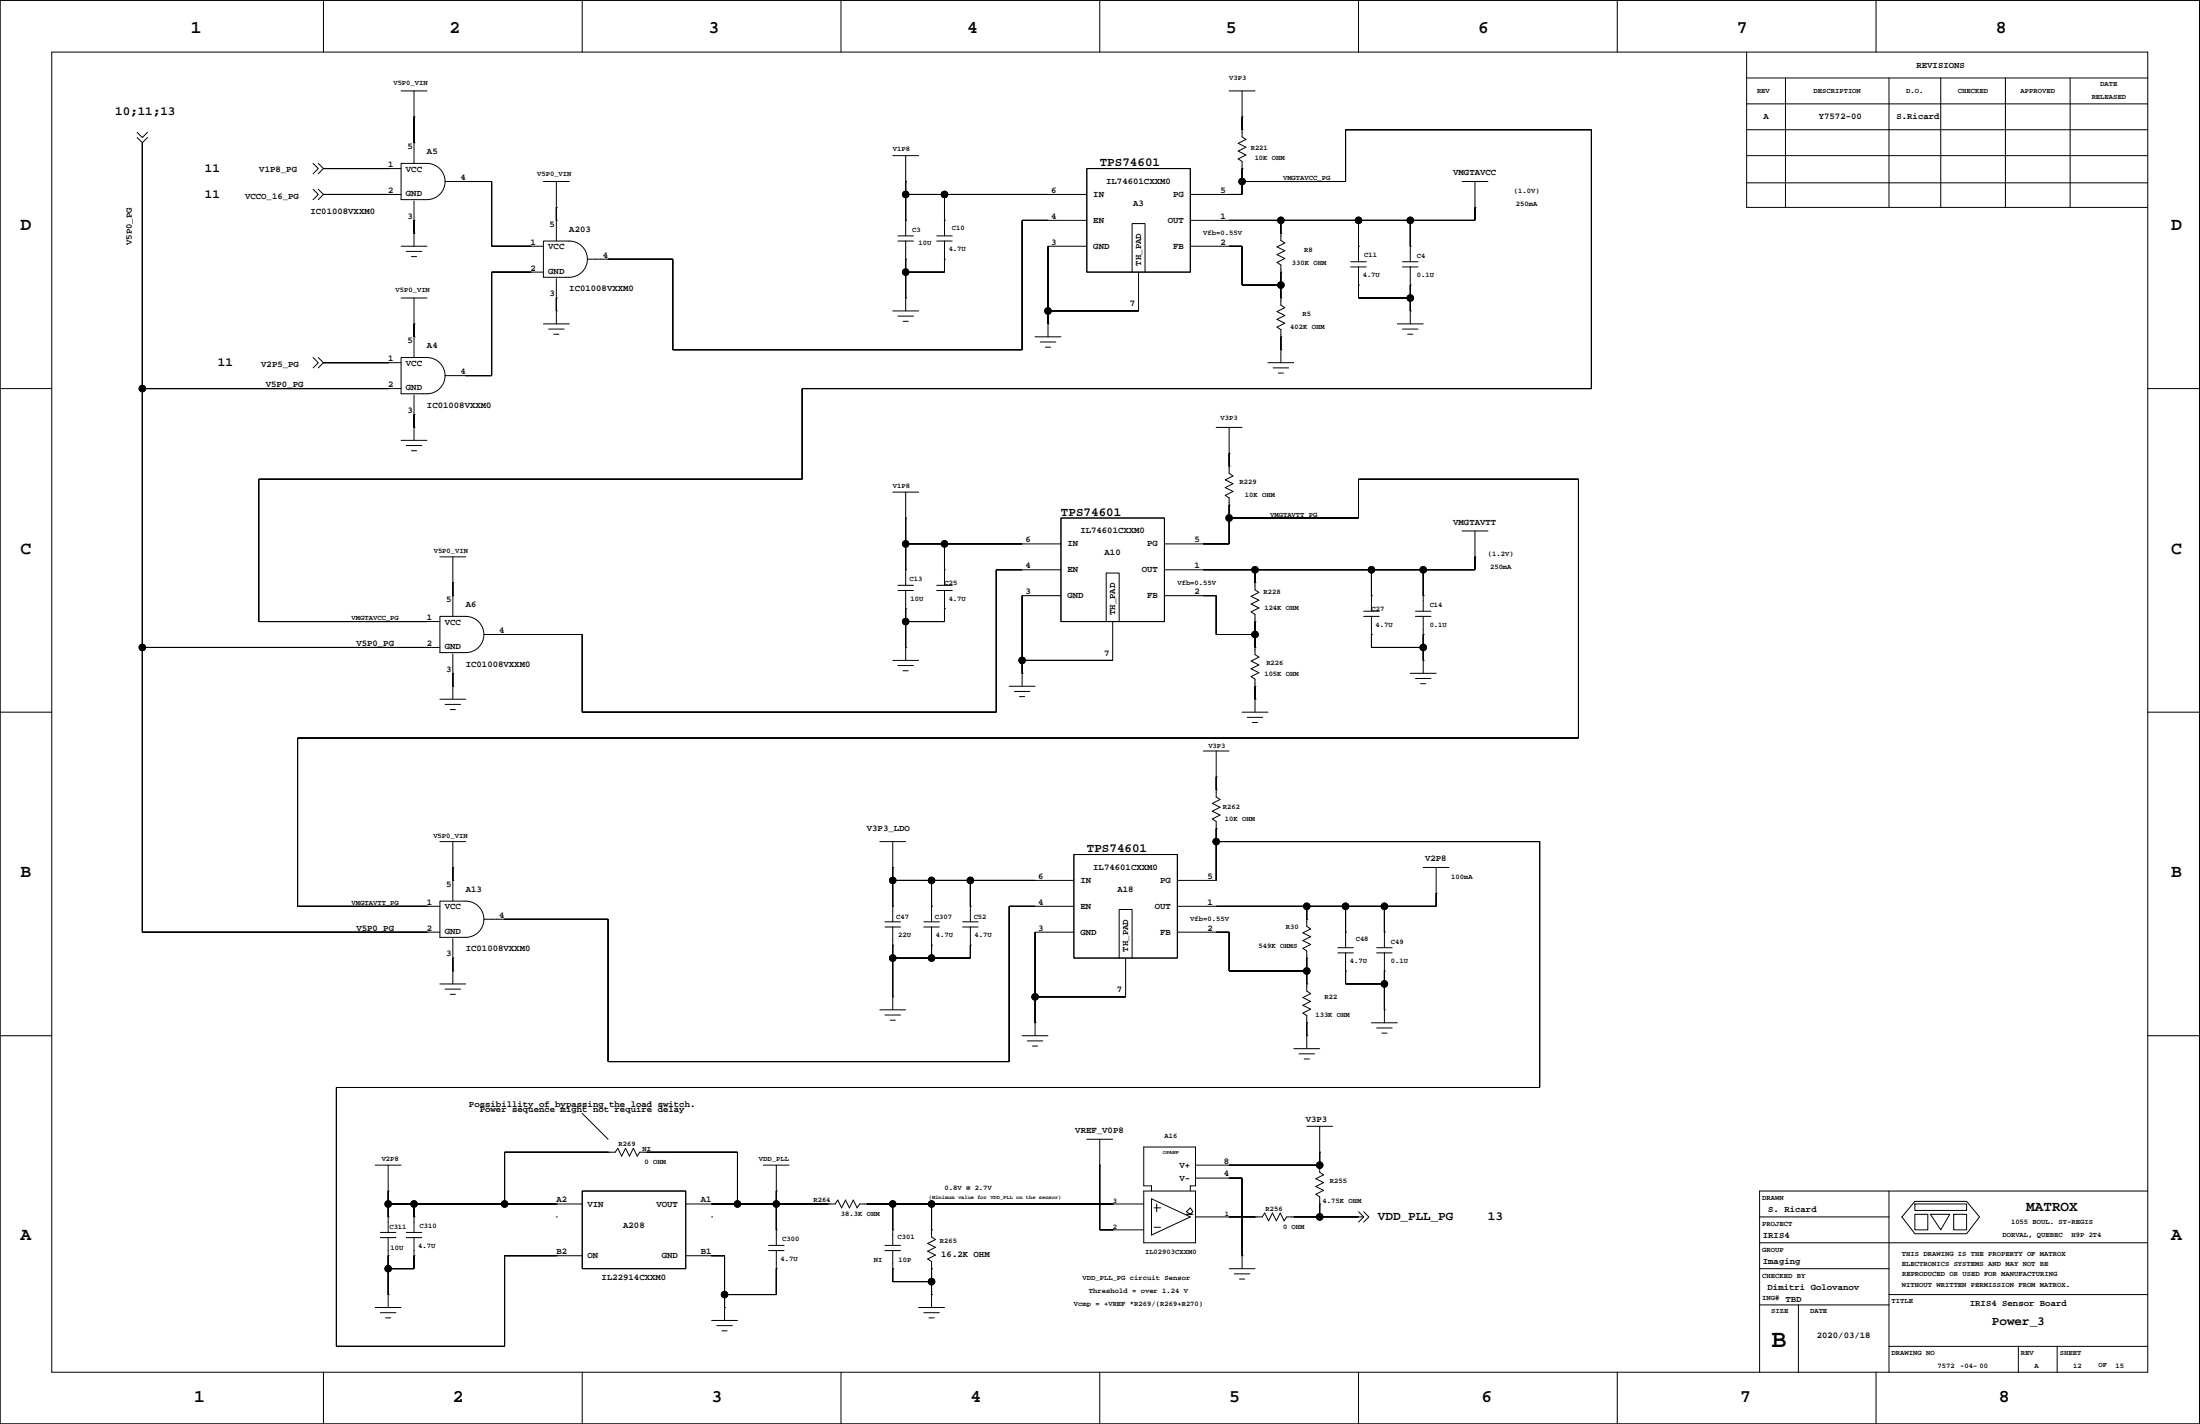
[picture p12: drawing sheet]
<svg xmlns="http://www.w3.org/2000/svg" width="432mm" height="279mm" viewBox="0 0 432 279" stroke-linecap="round" stroke-linejoin="round" font-family="sans-serif">
<g fill="none" stroke="#000" stroke-width=".2">
<path d="M0 .1h431.7v279.3h-431.7zM10.2 10.2h411.3v259h-411.3zM63.5 .1v10.1M78.7 17.8h5.1M81.3 17.8v14.3M114.3 .1v10.1M165.1 .1v10.1M215.9 .1v10.1M241.2 17.8h5.1M243.8 17.8v9.1l.7 .5-1.5 .7 1.5 .8-1.5 .7 1.5 .8-1.5 .8 .8 .5v6.5h-10.2M266.6 .1v10.1M317.4 .1v10.1"/>
<path d="M342.8 15.3h78.7M342.8 10.2v30.5h78.7M350.4 15.3v25.4M368.2 .1v10.1M370.8 15.3v25.4M380.9 15.3v25.4M393.6 15.3v25.4M406.3 15.3v25.4M26.9 26l1 1 1-1M26.9 27l1 1 1-1M27.9 28h.1M27.9 28v154.9h58.4"/>
<path d="M61.5 32.1l1 1-1 1M61.5 37.1l1 1.1-1 1M62.5 32.1l1 1-1 1M62.5 37.1l1 1.1-1 1M63.5 33.1h.1M63.5 38.2h.1M63.5 38.2h15.2M63.5 33.1h15.2M76.2 38.2h.1M76.2 33.1h.1M78.7 32.1h5.1a3.6 3.6 0 0 1 3.6 3.5 3.6 3.6 0 0 1-3.6 3.6h-5.1zM81.3 28h.1"/>
<path d="M81.3 22.9h.1M81.3 39.4v8.9M87.4 35.6h9.1v12.7h10.2M91.4 35.6h.1M106.7 35.6h5M109.2 35.6v11.7M175.2 30.5h5.1M177.8 35.6h.1M177.8 38.2h35.5M177.8 30.5v15.8M185.4 38.2v8.1M213.3 33.1h20.3v20.3h-20.3z"/>
<path d="M243.8 22.9h.1M243.8 33.1h.1M243.8 25.5h.1M243.8 35.6h20.3v-10.1h48.2v50.7h-154.9v17.8h-106.6v28h35.5M287 35.6h5M289.5 35.6v7.6h-55.9M342.8 35.9h78.7M342.8 30.5h78.7M342.8 25.5h78.7M342.8 20.4h78.7M78.7 48.3h5.1M78.7 58.5h5.1"/>
<path d="M79.7 49.3h3.1M80.8 50.3h1M81.3 43.2h.1M81.3 45.8h.1M81.3 58.5v11.7M104.1 53.4h.1M104.1 48.3h.1M106.7 47.3h5a3.6 3.6 0 0 1 3.6 3.6 3.6 3.6 0 0 1-3.6 3.5h-5zM106.7 53.4h-10.2v20.3h-9.1M109.2 43.2h.1M109.2 58.5h.1M109.2 40.7h.1"/>
<path d="M109.2 54.7v8.8M119.4 50.9h.1M176.2 46.3h3.1M176.2 47.3h3.1M177.8 50.9h.1M177.8 43.2h.1M177.8 58.5h.1M177.8 47.3v13.7M183.9 46.3h3M183.9 47.3h3M185.4 50.9h.1M185.4 43.2h.1"/>
<path d="M185.4 47.3v6.1h-7.6M213.3 43.2h-12.7v25.4h-68.5v-17.7h-16.8M213.3 48.3h-7.6v17.8M222.2 53.4v-9.5h2.5v9.5M223.5 53.4v7.6h-17.8M233.6 48.3h10.2v7.6h7.6M251.4 53.4h.1M251.4 45.8h.1M251.4 58.5h.1M251.4 43.2v4l.8 .5-1.6 .7 1.6 .8-1.6 .8 1.6 .7-1.6 .8 .8 .5v7.9l.8 .5-1.6 .7 1.6 .8-1.6 .8 1.6 .7-1.6 .8 .8 .5v6.5M265.1 51.4h3.1M265.1 52.4h3.1"/>
<path d="M266.6 55.9h.1M266.6 48.3h.1M266.6 43.2v8.2M266.6 52.4v6.1h10.2M275.3 51.4h3M275.3 52.4h3M276.8 55.9h.1M276.8 48.3h.1M276.8 43.2v8.2M276.8 52.4v11.1M289.5 40.7h.1M0 76.2h10.2"/>
<path d="M27.9 76.2h50.8M61.5 70.2l1 1-1 1M62.5 70.2l1 1-1 1M63.5 71.2h.1M63.5 71.2h15.2M76.2 76.2h.1M76.2 71.2h.1M78.7 70.2h5.1a3.6 3.6 0 0 1 3.6 3.5 3.6 3.6 0 0 1-3.6 3.6h-5.1zM81.3 63.5h.1M81.3 66.1h.1M81.3 77.5v8.9M91.4 73.7h.1"/>
<path d="M106.7 63.5h5M107.7 64.6h3M108.7 65.6h1M109.2 61h.1M175.2 61h5.1M176.2 62h3.1M177.3 63h1M203.2 66.1h5M204.2 67.1h3M205.2 68.1h1M205.7 63.5h.1M248.9 71.2h5"/>
<path d="M249.9 72.2h3M250.9 73.2h1M251.4 66.1h.1M251.4 68.6h.1M274.3 63.5h5M275.3 64.6h3M276.3 65.6h1M276.8 61h.1M421.5 76.2h10.2M78.7 86.4h5.1M79.7 87.4h3.1M80.8 88.4h1"/>
<path d="M81.3 81.3h.1M81.3 83.9h.1M175.2 96.6h5.1M177.8 96.6v18.2M238.7 83.9h5.1M241.2 88.9h.1M241.2 99.1h.1M241.2 91.5h.1M241.2 83.9v9l.8 .5-1.5 .7 1.5 .8-1.5 .8 1.5 .7-1.5 .8 .7 .5v9h-12.7M86.3 109.3h5.1M88.9 116.9h.1M88.9 114.3h.1"/>
<path d="M88.9 109.3v11.6M176.2 114.8h3.1M176.2 115.9h3.1M177.8 119.4h.1M177.8 111.8h.1M177.8 101.6h.1M177.8 115.9v13.7M177.8 106.7h30.4M183.9 114.8h3M183.9 115.9h3M185.4 119.4h.1M185.4 111.8h.1"/>
<path d="M185.4 115.9v6.1h-7.6M185.4 106.7v8.1M208.2 101.6h20.3v20.4h-20.3zM208.2 111.8h-12.7v27.9h-81.2v-15.2h-19.3M208.2 116.9h-7.6v17.8M228.5 116.9h10.2v7.6h7.6M241.2 101.6h25.4v-7.6h43.2v50.8h-251.4v33h27.9M246.3 114.3h.1M246.3 111.8v3.9l.8 .5-1.5 .8 1.5 .8-1.5 .7 1.5 .8-1.5 .8 .7 .5v7.8l.8 .5-1.5 .8 1.5 .8-1.5 .7 1.5 .8-1.5 .7 .7 .6v6.4M267.7 119.9h3M269.2 116.9h.1M269.2 111.8v8.1"/>
<path d="M277.8 119.9h3.1M279.3 116.9h.1M279.3 111.8v8.1M287 104.2h5M289.5 109.3h.1M289.5 104.2v7.6h-61M0 139.7h10.2M27.9 127h58.4M83.8 127h.1M83.8 122h.1M86.3 120.9h5.1a3.6 3.6 0 0 1 3.6 3.6 3.6 3.6 0 0 1-3.6 3.6h-5.1zM86.3 137.2h5.1"/>
<path d="M87.4 138.2h3M88.4 139.2h1M88.9 132.1h.1M88.9 134.7h.1M88.9 128.3v8.9M99 124.5h.1M175.2 129.6h5.1M176.2 130.6h3.1M177.3 131.6h1M177.8 127h.1M198.1 134.7h5.1M199.1 135.7h3"/>
<path d="M200.1 136.7h1M200.6 132.1h.1M217.1 122v-9.6h2.6v9.6M218.4 122v7.6h-17.8M243.8 139.7h5.1M246.3 122h.1M246.3 134.7h.1M246.3 127h.1M246.3 137.2h.1M267.7 120.9h3M269.2 124.5h.1M269.2 120.9v6.1h10.1"/>
<path d="M276.8 132.1h5.1M277.8 120.9h3.1M277.8 133.1h3.1M278.8 134.1h1M279.3 124.5h.1M279.3 129.6h.1M279.3 120.9v11.2M421.5 139.7h10.2M236.2 147.3h5M238.7 152.4h.1M238.7 155h.1M238.7 147.3v9.1l.8 .5-1.6 .7 1.6 .8-1.6 .8 1.6 .7-1.6 .8 .8 .5v11.5h-7.6"/>
<path d="M244.8 140.7h3M245.8 141.8h1M83.8 177.8h.1M86.3 176.8h5.1a3.6 3.6 0 0 1 3.6 3.6 3.6 3.6 0 0 1-3.6 3.5h-5.1zM86.3 165.1h5.1M88.9 172.7h.1M88.9 170.2h.1M88.9 165.1v11.7M172.7 165.1h5.1M175.2 177.8h.1M175.2 170.2h.1M175.2 165.1v15.8"/>
<path d="M175.2 172.7h35.6M182.8 177.8h.1M182.8 172.7v8.2M190.5 177.8h.1M190.5 172.7v8.2M210.8 167.7h20.3v20.3h-20.3zM210.8 177.8h-12.7v30.5h-78.7v-27.9h-24.4M238.7 162.6h.1M238.7 165.1h63.5v48.3h-236.2v50.8h33v-17.8h15.3M256.5 177.8v4l.7 .5-1.5 .7 1.5 .8-1.5 .8 1.5 .7-1.5 .8 .8 .5v7.9l.7 .5-1.5 .7 1.5 .8-1.5 .7 1.5 .8-1.5 .8 .8 .5v6.5M264.1 177.8v8.1M271.7 177.8v8.1"/>
<path d="M279.3 170.2h5.1M281.9 175.3h.1M281.9 170.2v7.6h-50.8M83.8 182.9h.1M86.3 193.1h5.1M87.4 194.1h3M88.4 195.1h1M88.9 188h.1M88.9 190.5h.1M88.9 184.2v8.9M99 180.4h.1M172.7 198.1h5.1"/>
<path d="M173.7 180.9h3M173.7 181.9h3M173.7 199.2h3M175.2 185.4h.1M175.2 195.6h.1M175.2 181.9v16.2M181.3 180.9h3.1M181.3 181.9h3.1M182.8 185.4h.1M182.8 181.9v6.1M188.9 180.9h3.1M188.9 181.9h3.1"/>
<path d="M190.5 185.4h.1M190.5 181.9v6.1h-15.3M210.8 182.9h-7.6v20.3M219.7 188v-9.5h2.5v9.5M220.9 188v7.6h-17.7M231.1 182.9h10.1v7.6h15.3M256.5 188h.1M256.5 180.4h.1M256.5 193.1h.1M262.6 185.9h3M262.6 187h3M264.1 190.5h.1"/>
<path d="M264.1 182.9h.1M264.1 187v6.1h7.6M270.2 185.9h3M270.2 187h3M271.7 190.5h.1M271.7 182.9h.1M271.7 198.1h.1M271.7 187v13.7M0 203.2h10.2M114.3 218.5l5.1 5M174.7 200.2h1M200.6 203.2h5.1"/>
<path d="M201.6 204.2h3.1M202.6 205.2h1.1M203.2 200.7h.1M253.9 205.8h5.1M255 206.8h3M256 207.8h1M256.5 200.7h.1M256.5 203.2h.1M269.2 200.7h5.1M270.2 201.7h3M271.2 202.7h1M421.5 203.2h10.2"/>
<path d="M73.6 228.6h5.1M76.2 238.8h.1M76.2 233.7h.1M76.2 236.2h38.1M76.2 228.6v13.2M81.3 238.8h.1M81.3 236.2v5.6M99 236.2v-10.1h21.7l.6-.8 .7 1.5 .8-1.5 .7 1.5 .8-1.5 .8 1.5 .5-.7h19.1v10.1M109.2 236.2h.1M109.2 238.8h.1M114.3 233.7h20.3v15.2h-20.3zM119.4 226.1h.1"/>
<path d="M127 226.1h.1M134.6 236.2h29.3l.5-.7 .8 1.5 .8-1.5 .7 1.5 .8-1.5 .7 1.5 .5-.8h55.8M139.7 238.8h.1M139.7 236.2h.1M149.8 228.6h5.1M152.4 233.7h.1M152.4 228.6v15.8M162.5 236.2h.1M170.1 236.2h.1M175.2 236.2v8.2M182.8 236.2v6.5l.8 .5-1.5 .8 1.5 .7-1.5 .8 1.5 .8-1.5 .7 .7 .5v9M213.3 223.5h5.1"/>
<path d="M215.9 228.6h.1M215.9 223.5v17.8h8.6M218.4 236.2h.1M224.5 233.7h10.1v10.1h-10.1zM226 233.7v-1h-1.5v-7.6h10.1v7.6h-1v1M226 235.2l7.6 3.6-7.6 3.5zM226.5 237h1.3M227 236.2v1.6M232.9 238.3h.7l-.7-.5 .7-.8 .5 .8-.5 .5h.5M234.6 238.8h13.1l.5-.8 .8 1.5 .8-1.5 .7 1.5 .8-1.5 .7 1.5 .5-.7h15.2M234.6 231.2h9.2v17.7M234.6 228.6h24.4"/>
<path d="M241.2 231.2h.1M241.2 228.6h.1M241.2 238.8h.1M246.3 238.8h.1M253.9 238.8h.1M256.5 221h5.1M259 228.6h.1M259 236.2h.1M259 226.1h.1M259 221v9l.8 .5-1.5 .8 1.5 .7-1.5 .8 1.5 .8-1.5 .7 .7 .5v4M266.6 238.8h.1M266.6 237.8l1.1 1-1.1 1"/>
<path d="M267.7 237.8l1 1-1 1M345.4 238.8h25.4M370.8 233.7v35.5M375.8 238.3h2.6v3h-2.6zM375.8 236.2h10.2v1.3h-10.2zM375.8 235.7h10.2l2.5 3.1-2.5 3.3h-10.2l-2.5-3.3zM378.9 238.3h3.8l-1.8 3zM383.5 238.3h2.5v3h-2.5zM421.5 233.7h-76.1v35.5M73.6 256.5h5.1M74.7 257.6h3M74.7 241.8h3"/>
<path d="M74.7 242.8h3M75.7 258.6h1M76.2 246.4h.1M76.2 254h.1M76.2 242.8v13.7M79.7 241.8h3.1M79.7 242.8h3.1M81.3 246.4h.1M81.3 242.8v6.1h-5.1M109.2 246.4h.1M134.6 246.4h7.6v12.7M139.7 246.4h.1"/>
<path d="M139.7 259.1h5M142.2 256.5h.1M150.8 244.4h3.1M150.8 245.4h3.1M152.4 248.9h.1M152.4 241.3h.1M152.4 245.4v8.6h-10.2M173.7 244.4h3M173.7 245.4h3M175.2 248.9h.1M175.2 241.3h.1M175.2 245.4v6.1h7.6"/>
<path d="M180.3 256.5h5.1M181.3 257.6h3.1M182.3 258.6h1M182.8 254h.1M182.8 241.3h.1M182.8 248.9h.1M205.7 246.4h.1M218.4 241.3h.1M226.5 240.8h1.3M241.2 248.9h5.1M242.3 249.9h3M243.3 251h1"/>
<path d="M243.8 246.4h.1M345.4 256h25.4M345.4 248.9h25.4M345.4 243.8h76.1M353 256v13.2M370.8 254h50.7M63.5 269.2v10.2M114.3 269.2v10.2M140.7 260.1h3M141.7 261.1h1M165.1 269.2v10.2M215.9 269.2v10.2"/>
<path d="M266.6 269.2v10.2M317.4 269.2v10.2M368.2 269.2v10.2M370.8 264.2h50.7M396.1 264.2v5M403.8 264.2v5"/>
<circle cx="177.8" cy="38.2" r=".63"/>
<circle cx="185.4" cy="38.2" r=".63"/>
<circle cx="243.8" cy="35.6" r=".63"/>
<circle cx="177.8" cy="53.4" r=".63"/>
<circle cx="251.4" cy="43.2" r=".63"/>
<circle cx="251.4" cy="55.9" r=".63"/>
<circle cx="266.6" cy="43.2" r=".63"/>
<circle cx="276.8" cy="58.5" r=".63"/>
<circle cx="276.8" cy="43.2" r=".63"/>
<circle cx="27.9" cy="76.2" r=".63"/>
<circle cx="205.7" cy="61" r=".63"/>
<circle cx="177.8" cy="106.7" r=".63"/>
<circle cx="185.4" cy="106.7" r=".63"/>
<circle cx="241.2" cy="101.6" r=".63"/>
<circle cx="246.3" cy="111.8" r=".63"/>
<circle cx="269.2" cy="111.8" r=".63"/>
<circle cx="279.3" cy="111.8" r=".63"/>
<circle cx="27.9" cy="127" r=".63"/>
<circle cx="177.8" cy="122" r=".63"/>
<circle cx="200.6" cy="129.6" r=".63"/>
<circle cx="246.3" cy="124.5" r=".63"/>
<circle cx="279.3" cy="127" r=".63"/>
<circle cx="175.2" cy="172.7" r=".63"/>
<circle cx="182.8" cy="172.7" r=".63"/>
<circle cx="190.5" cy="172.7" r=".63"/>
<circle cx="238.7" cy="165.1" r=".63"/>
<circle cx="256.5" cy="177.8" r=".63"/>
<circle cx="264.1" cy="177.8" r=".63"/>
<circle cx="271.7" cy="177.8" r=".63"/>
<circle cx="175.2" cy="188" r=".63"/>
<circle cx="182.8" cy="188" r=".63"/>
<circle cx="203.2" cy="195.6" r=".63"/>
<circle cx="256.5" cy="190.5" r=".63"/>
<circle cx="271.7" cy="193.1" r=".63"/>
<circle cx="76.2" cy="236.2" r=".63"/>
<circle cx="81.3" cy="236.2" r=".63"/>
<circle cx="99" cy="236.2" r=".63"/>
<circle cx="144.7" cy="236.2" r=".63"/>
<circle cx="152.4" cy="236.2" r=".63"/>
<circle cx="175.2" cy="236.2" r=".63"/>
<circle cx="182.8" cy="236.2" r=".63"/>
<circle cx="259" cy="228.6" r=".63"/>
<circle cx="259" cy="238.8" r=".63"/>
<circle cx="76.2" cy="248.9" r=".63"/>
<circle cx="142.2" cy="254" r=".63"/>
<circle cx="182.8" cy="251.5" r=".63"/>
</g>
<g fill="#000" stroke="#000" stroke-width=".2">
<path d="M27.9 28v48.2z" fill-rule="evenodd"/>
<path d="M63.5 33.1h12.7z" fill-rule="evenodd"/>
<path d="M63.5 38.2h12.7z" fill-rule="evenodd"/>
<path d="M81.3 22.9v5.1z" fill-rule="evenodd"/>
<path d="M91.4 35.6h5.1z" fill-rule="evenodd"/>
<path d="M96.5 35.6v12.7z" fill-rule="evenodd"/>
<path d="M177.8 38.2v5z" fill-rule="evenodd"/>
<path d="M177.8 35.6v2.6z" fill-rule="evenodd"/>
<path d="M185.4 38.2v5z" fill-rule="evenodd"/>
<path d="M177.8 38.2h7.6z" fill-rule="evenodd"/>
<path d="M185.4 38.2h20.3z" fill-rule="evenodd"/>
<path d="M241.2 38.2h2.6z" fill-rule="evenodd"/>
<path d="M243.8 35.6v2.6z" fill-rule="evenodd"/>
<path d="M243.8 33.1v2.5z" fill-rule="evenodd"/>
<path d="M243.8 22.9v2.6z" fill-rule="evenodd"/>
<path d="M264.1 25.5v10.1z" fill-rule="evenodd"/>
<path d="M243.8 35.6h20.3z" fill-rule="evenodd"/>
<path d="M264.1 25.5h48.2z" fill-rule="evenodd"/>
<path d="M312.3 25.5v50.7z" fill-rule="evenodd"/>
<path d="M81.3 43.2v2.6z" fill-rule="evenodd"/>
<path d="M96.5 53.4v20.3z" fill-rule="evenodd"/>
<path d="M96.5 53.4h7.6z" fill-rule="evenodd"/>
<path d="M96.5 48.3h7.6z" fill-rule="evenodd"/>
<path d="M109.2 58.5v2.5z" fill-rule="evenodd"/>
<path d="M109.2 40.7v2.5z" fill-rule="evenodd"/>
<path d="M132.1 50.9v17.7z" fill-rule="evenodd"/>
<path d="M119.4 50.9h12.7z" fill-rule="evenodd"/>
<path d="M177.8 50.9v2.5z" fill-rule="evenodd"/>
<path d="M177.8 53.4v5.1z" fill-rule="evenodd"/>
<path d="M185.4 50.9v2.5z" fill-rule="evenodd"/>
<path d="M177.8 53.4h7.6z" fill-rule="evenodd"/>
<path d="M200.6 43.2v25.4z" fill-rule="evenodd"/>
<path d="M200.6 43.2h5.1z" fill-rule="evenodd"/>
<path d="M205.7 48.3v12.7z" fill-rule="evenodd"/>
<path d="M243.8 48.3v7.6z" fill-rule="evenodd"/>
<path d="M241.2 48.3h2.6z" fill-rule="evenodd"/>
<path d="M251.4 43.2v2.6z" fill-rule="evenodd"/>
<path d="M241.2 43.2h10.2z" fill-rule="evenodd"/>
<path d="M251.4 55.9v2.6z" fill-rule="evenodd"/>
<path d="M251.4 53.4v2.5z" fill-rule="evenodd"/>
<path d="M243.8 55.9h7.6z" fill-rule="evenodd"/>
<path d="M266.6 55.9v2.6z" fill-rule="evenodd"/>
<path d="M266.6 43.2v5.1z" fill-rule="evenodd"/>
<path d="M251.4 43.2h15.2z" fill-rule="evenodd"/>
<path d="M276.8 55.9v2.6z" fill-rule="evenodd"/>
<path d="M276.8 58.5v2.5z" fill-rule="evenodd"/>
<path d="M266.6 58.5h10.2z" fill-rule="evenodd"/>
<path d="M276.8 43.2v5.1z" fill-rule="evenodd"/>
<path d="M266.6 43.2h10.2z" fill-rule="evenodd"/>
<path d="M289.5 40.7v2.5z" fill-rule="evenodd"/>
<path d="M276.8 43.2h12.7z" fill-rule="evenodd"/>
<path d="M27.9 76.2v50.8z" fill-rule="evenodd"/>
<path d="M63.5 71.2h12.7z" fill-rule="evenodd"/>
<path d="M27.9 76.2h48.3z" fill-rule="evenodd"/>
<path d="M81.3 63.5v2.6z" fill-rule="evenodd"/>
<path d="M91.4 73.7h5.1z" fill-rule="evenodd"/>
<path d="M157.4 76.2v17.8z" fill-rule="evenodd"/>
<path d="M132.1 68.6h68.5z" fill-rule="evenodd"/>
<path d="M205.7 61v2.5z" fill-rule="evenodd"/>
<path d="M205.7 61h17.8z" fill-rule="evenodd"/>
<path d="M251.4 66.1v2.5z" fill-rule="evenodd"/>
<path d="M157.4 76.2h154.9z" fill-rule="evenodd"/>
<path d="M50.8 94v28z" fill-rule="evenodd"/>
<path d="M81.3 81.3v2.6z" fill-rule="evenodd"/>
<path d="M50.8 94h106.6z" fill-rule="evenodd"/>
<path d="M241.2 88.9v2.6z" fill-rule="evenodd"/>
<path d="M241.2 99.1v2.5z" fill-rule="evenodd"/>
<path d="M266.6 94v7.6z" fill-rule="evenodd"/>
<path d="M266.6 94h43.2z" fill-rule="evenodd"/>
<path d="M309.8 94v50.8z" fill-rule="evenodd"/>
<path d="M88.9 114.3v2.6z" fill-rule="evenodd"/>
<path d="M177.8 119.4v2.6z" fill-rule="evenodd"/>
<path d="M177.8 101.6v5.1z" fill-rule="evenodd"/>
<path d="M177.8 106.7v5.1z" fill-rule="evenodd"/>
<path d="M185.4 119.4v2.6z" fill-rule="evenodd"/>
<path d="M185.4 106.7v5.1z" fill-rule="evenodd"/>
<path d="M177.8 106.7h7.6z" fill-rule="evenodd"/>
<path d="M195.5 111.8v27.9z" fill-rule="evenodd"/>
<path d="M195.5 111.8h5.1z" fill-rule="evenodd"/>
<path d="M200.6 116.9v12.7z" fill-rule="evenodd"/>
<path d="M185.4 106.7h15.2z" fill-rule="evenodd"/>
<path d="M238.7 116.9v7.6z" fill-rule="evenodd"/>
<path d="M236.2 116.9h2.5z" fill-rule="evenodd"/>
<path d="M241.2 101.6v5.1z" fill-rule="evenodd"/>
<path d="M236.2 106.7h5z" fill-rule="evenodd"/>
<path d="M246.3 111.8v2.5z" fill-rule="evenodd"/>
<path d="M236.2 111.8h10.1z" fill-rule="evenodd"/>
<path d="M241.2 101.6h25.4z" fill-rule="evenodd"/>
<path d="M269.2 111.8v5.1z" fill-rule="evenodd"/>
<path d="M246.3 111.8h22.9z" fill-rule="evenodd"/>
<path d="M279.3 111.8v5.1z" fill-rule="evenodd"/>
<path d="M269.2 111.8h10.1z" fill-rule="evenodd"/>
<path d="M289.5 109.3v2.5z" fill-rule="evenodd"/>
<path d="M279.3 111.8h10.2z" fill-rule="evenodd"/>
<path d="M27.9 127v55.9z" fill-rule="evenodd"/>
<path d="M50.8 122h33z" fill-rule="evenodd"/>
<path d="M27.9 127h55.9z" fill-rule="evenodd"/>
<path d="M88.9 132.1v2.6z" fill-rule="evenodd"/>
<path d="M114.3 124.5v15.2z" fill-rule="evenodd"/>
<path d="M99 124.5h15.3z" fill-rule="evenodd"/>
<path d="M177.8 122v5z" fill-rule="evenodd"/>
<path d="M177.8 122h7.6z" fill-rule="evenodd"/>
<path d="M114.3 139.7h81.2z" fill-rule="evenodd"/>
<path d="M200.6 129.6v2.5z" fill-rule="evenodd"/>
<path d="M200.6 129.6h17.8z" fill-rule="evenodd"/>
<path d="M246.3 134.7v2.5z" fill-rule="evenodd"/>
<path d="M246.3 124.5v2.5z" fill-rule="evenodd"/>
<path d="M238.7 124.5h7.6z" fill-rule="evenodd"/>
<path d="M246.3 122v2.5z" fill-rule="evenodd"/>
<path d="M269.2 124.5v2.5z" fill-rule="evenodd"/>
<path d="M279.3 124.5v2.5z" fill-rule="evenodd"/>
<path d="M269.2 127h10.1z" fill-rule="evenodd"/>
<path d="M279.3 127v2.6z" fill-rule="evenodd"/>
<path d="M58.4 144.8v33z" fill-rule="evenodd"/>
<path d="M238.7 152.4v2.6z" fill-rule="evenodd"/>
<path d="M58.4 144.8h251.4z" fill-rule="evenodd"/>
<path d="M58.4 177.8h25.4z" fill-rule="evenodd"/>
<path d="M88.9 170.2v2.5z" fill-rule="evenodd"/>
<path d="M175.2 172.7v5.1z" fill-rule="evenodd"/>
<path d="M175.2 170.2v2.5z" fill-rule="evenodd"/>
<path d="M182.8 172.7v5.1z" fill-rule="evenodd"/>
<path d="M175.2 172.7h7.6z" fill-rule="evenodd"/>
<path d="M182.8 172.7h7.7z" fill-rule="evenodd"/>
<path d="M190.5 172.7v5.1z" fill-rule="evenodd"/>
<path d="M198.1 177.8v30.5z" fill-rule="evenodd"/>
<path d="M198.1 177.8h5.1z" fill-rule="evenodd"/>
<path d="M190.5 172.7h12.7z" fill-rule="evenodd"/>
<path d="M238.7 162.6v2.5z" fill-rule="evenodd"/>
<path d="M238.7 165.1v7.6z" fill-rule="evenodd"/>
<path d="M256.5 177.8v2.6z" fill-rule="evenodd"/>
<path d="M238.7 177.8h17.8z" fill-rule="evenodd"/>
<path d="M264.1 177.8v5.1z" fill-rule="evenodd"/>
<path d="M256.5 177.8h7.6z" fill-rule="evenodd"/>
<path d="M264.1 177.8h7.6z" fill-rule="evenodd"/>
<path d="M271.7 177.8v5.1z" fill-rule="evenodd"/>
<path d="M281.9 175.3v2.5z" fill-rule="evenodd"/>
<path d="M271.7 177.8h10.2z" fill-rule="evenodd"/>
<path d="M302.2 165.1v48.3z" fill-rule="evenodd"/>
<path d="M238.7 165.1h63.5z" fill-rule="evenodd"/>
<path d="M27.9 182.9h55.9z" fill-rule="evenodd"/>
<path d="M88.9 188v2.5z" fill-rule="evenodd"/>
<path d="M119.4 180.4v27.9z" fill-rule="evenodd"/>
<path d="M99 180.4h20.4z" fill-rule="evenodd"/>
<path d="M175.2 185.4v2.6z" fill-rule="evenodd"/>
<path d="M175.2 188v7.6z" fill-rule="evenodd"/>
<path d="M182.8 185.4v2.6z" fill-rule="evenodd"/>
<path d="M175.2 188h7.6z" fill-rule="evenodd"/>
<path d="M190.5 185.4v2.6z" fill-rule="evenodd"/>
<path d="M182.8 188h7.7z" fill-rule="evenodd"/>
<path d="M203.2 195.6v5.1z" fill-rule="evenodd"/>
<path d="M203.2 182.9v12.7z" fill-rule="evenodd"/>
<path d="M203.2 195.6h17.7z" fill-rule="evenodd"/>
<path d="M238.7 182.9h2.5z" fill-rule="evenodd"/>
<path d="M241.2 182.9v7.6z" fill-rule="evenodd"/>
<path d="M256.5 188v2.5z" fill-rule="evenodd"/>
<path d="M256.5 190.5v2.6z" fill-rule="evenodd"/>
<path d="M241.2 190.5h15.3z" fill-rule="evenodd"/>
<path d="M264.1 190.5v2.6z" fill-rule="evenodd"/>
<path d="M264.1 193.1h7.6z" fill-rule="evenodd"/>
<path d="M271.7 190.5v2.6z" fill-rule="evenodd"/>
<path d="M271.7 193.1v5z" fill-rule="evenodd"/>
<path d="M66 213.4v50.8z" fill-rule="evenodd"/>
<path d="M119.4 208.3h78.7z" fill-rule="evenodd"/>
<path d="M256.5 200.7v2.5z" fill-rule="evenodd"/>
<path d="M66 213.4h236.2z" fill-rule="evenodd"/>
<path d="M76.2 233.7v2.5z" fill-rule="evenodd"/>
<path d="M76.2 236.2v2.6z" fill-rule="evenodd"/>
<path d="M81.3 236.2v2.6z" fill-rule="evenodd"/>
<path d="M76.2 236.2h5.1z" fill-rule="evenodd"/>
<path d="M81.3 236.2h17.7z" fill-rule="evenodd"/>
<path d="M99 226.1v10.1z" fill-rule="evenodd"/>
<path d="M99 236.2h10.2z" fill-rule="evenodd"/>
<path d="M99 226.1h20.4z" fill-rule="evenodd"/>
<path d="M139.7 236.2h5z" fill-rule="evenodd"/>
<path d="M144.7 226.1v10.1z" fill-rule="evenodd"/>
<path d="M127 226.1h17.7z" fill-rule="evenodd"/>
<path d="M152.4 233.7v2.5z" fill-rule="evenodd"/>
<path d="M152.4 236.2v5.1z" fill-rule="evenodd"/>
<path d="M144.7 236.2h7.7z" fill-rule="evenodd"/>
<path d="M152.4 236.2h10.1z" fill-rule="evenodd"/>
<path d="M170.1 236.2h5.1z" fill-rule="evenodd"/>
<path d="M175.2 236.2v5.1z" fill-rule="evenodd"/>
<path d="M182.8 236.2v5.1z" fill-rule="evenodd"/>
<path d="M175.2 236.2h7.6z" fill-rule="evenodd"/>
<path d="M215.9 228.6v12.7z" fill-rule="evenodd"/>
<path d="M182.8 236.2h35.6z" fill-rule="evenodd"/>
<path d="M241.2 231.2h2.6z" fill-rule="evenodd"/>
<path d="M243.8 231.2v15.2z" fill-rule="evenodd"/>
<path d="M241.2 238.8h5.1z" fill-rule="evenodd"/>
<path d="M241.2 228.6h17.8z" fill-rule="evenodd"/>
<path d="M259 226.1v2.5z" fill-rule="evenodd"/>
<path d="M259 236.2v2.6z" fill-rule="evenodd"/>
<path d="M253.9 238.8h5.1z" fill-rule="evenodd"/>
<path d="M259 238.8h7.6z" fill-rule="evenodd"/>
<path d="M76.2 246.4v2.5z" fill-rule="evenodd"/>
<path d="M76.2 248.9v5.1z" fill-rule="evenodd"/>
<path d="M81.3 246.4v2.5z" fill-rule="evenodd"/>
<path d="M76.2 248.9h5.1z" fill-rule="evenodd"/>
<path d="M99 246.4v17.8z" fill-rule="evenodd"/>
<path d="M99 246.4h10.2z" fill-rule="evenodd"/>
<path d="M142.2 254v2.5z" fill-rule="evenodd"/>
<path d="M139.7 246.4h2.5z" fill-rule="evenodd"/>
<path d="M142.2 246.4v7.6z" fill-rule="evenodd"/>
<path d="M152.4 248.9v5.1z" fill-rule="evenodd"/>
<path d="M142.2 254h10.2z" fill-rule="evenodd"/>
<path d="M175.2 248.9v2.6z" fill-rule="evenodd"/>
<path d="M182.8 251.5v2.5z" fill-rule="evenodd"/>
<path d="M175.2 251.5h7.6z" fill-rule="evenodd"/>
<path d="M182.8 248.9v2.6z" fill-rule="evenodd"/>
<path d="M215.9 241.3h2.5z" fill-rule="evenodd"/>
<path d="M66 264.2h33z" fill-rule="evenodd"/>
<circle cx="177.8" cy="38.2" r=".63"/>
<circle cx="185.4" cy="38.2" r=".63"/>
<circle cx="243.8" cy="35.6" r=".63"/>
<circle cx="177.8" cy="53.4" r=".63"/>
<circle cx="251.4" cy="43.2" r=".63"/>
<circle cx="251.4" cy="55.9" r=".63"/>
<circle cx="266.6" cy="43.2" r=".63"/>
<circle cx="276.8" cy="58.5" r=".63"/>
<circle cx="276.8" cy="43.2" r=".63"/>
<circle cx="27.9" cy="76.2" r=".63"/>
<circle cx="205.7" cy="61" r=".63"/>
<circle cx="177.8" cy="106.7" r=".63"/>
<circle cx="185.4" cy="106.7" r=".63"/>
<circle cx="241.2" cy="101.6" r=".63"/>
<circle cx="246.3" cy="111.8" r=".63"/>
<circle cx="269.2" cy="111.8" r=".63"/>
<circle cx="279.3" cy="111.8" r=".63"/>
<circle cx="27.9" cy="127" r=".63"/>
<circle cx="177.8" cy="122" r=".63"/>
<circle cx="200.6" cy="129.6" r=".63"/>
<circle cx="246.3" cy="124.5" r=".63"/>
<circle cx="279.3" cy="127" r=".63"/>
<circle cx="175.2" cy="172.7" r=".63"/>
<circle cx="182.8" cy="172.7" r=".63"/>
<circle cx="190.5" cy="172.7" r=".63"/>
<circle cx="238.7" cy="165.1" r=".63"/>
<circle cx="256.5" cy="177.8" r=".63"/>
<circle cx="264.1" cy="177.8" r=".63"/>
<circle cx="271.7" cy="177.8" r=".63"/>
<circle cx="175.2" cy="188" r=".63"/>
<circle cx="182.8" cy="188" r=".63"/>
<circle cx="203.2" cy="195.6" r=".63"/>
<circle cx="256.5" cy="190.5" r=".63"/>
<circle cx="271.7" cy="193.1" r=".63"/>
<circle cx="76.2" cy="236.2" r=".63"/>
<circle cx="81.3" cy="236.2" r=".63"/>
<circle cx="99" cy="236.2" r=".63"/>
<circle cx="144.7" cy="236.2" r=".63"/>
<circle cx="152.4" cy="236.2" r=".63"/>
<circle cx="175.2" cy="236.2" r=".63"/>
<circle cx="182.8" cy="236.2" r=".63"/>
<circle cx="259" cy="228.6" r=".63"/>
<circle cx="259" cy="238.8" r=".63"/>
<circle cx="76.2" cy="248.9" r=".63"/>
<circle cx="142.2" cy="254" r=".63"/>
<circle cx="182.8" cy="251.5" r=".63"/>
</g>
<text font-size="4.9" x="347.7" y="264.3">B</text>
<g font-size="3.5">
<text x="37.5" y="6.6">1</text>
<text x="88.2" y="6.6">2</text>
<text x="139" y="6.6">3</text>
<text x="189.8" y="6.6">4</text>
<text x="240.6" y="6.6">5</text>
<text x="290.1" y="6.6">6</text>
<text x="340.9" y="6.6">7</text>
<text x="391.7" y="6.6">8</text>
<text x="4" y="45.1">D</text>
<text x="426.1" y="45.1">D</text>
<text x="4" y="108.6">C</text>
<text x="426.1" y="108.6">C</text>
<text x="4" y="172.1">B</text>
<text x="426.1" y="172.1">B</text>
<text x="4" y="243.2">A</text>
<text x="426.1" y="243.2">A</text>
<text x="38.1" y="275.1">1</text>
<text x="88.9" y="275.1">2</text>
<text x="139.7" y="275.1">3</text>
<text x="190.5" y="275.1">4</text>
<text x="241.2" y="275.1">5</text>
<text x="290.8" y="275.1">6</text>
<text x="341.6" y="275.1">7</text>
<text x="392.3" y="275.1">8</text>
</g>
<text font-size="2.8" x="397.7" y="237.5">MATROX</text>
<g font-size="2.5">
<text x="22.6" y="22.5">10;11;13</text>
<text x="40.2" y="33.8">11</text>
<text x="215.9" y="32.6">TPS74601</text>
<text x="40.2" y="38.8">11</text>
<text x="42.7" y="71.9">11</text>
<text x="208.2" y="101.2">TPS74601</text>
<text x="213.3" y="167.2">TPS74601</text>
<text x="270.4" y="239.5">VDD_PLL_PG</text>
<text x="292" y="239.5">13</text>
<text x="391" y="259.9">Power_3</text>
</g>
<g font-size="1.8">
<text x="376.2" y="13.3">REVISIONS</text>
<text x="346.1" y="23.4">A</text>
<text x="357" y="23.4">Y7572-00</text>
<text x="372.2" y="23.4">S.Ricard</text>
<text x="79.9" y="29.2">5</text>
<text x="50.9" y="33.8">V1P8_PG</text>
<text x="76.2" y="32.8">1</text>
<text x="79.7" y="33.7">VCC</text>
<text x="83.8" y="30.2">A5</text>
<text x="90.4" y="35.3">4</text>
<text x="285.2" y="34.4">VMGTAVCC</text>
<text x="48.1" y="39.1">VCCO_16_PG</text>
<text x="60.9" y="41.9">IC01008VXXM0</text>
<text x="76.2" y="37.8">2</text>
<text x="79.7" y="38.5">GND</text>
<text x="206.3" y="37.8">6</text>
<text x="214.6" y="38.7">IN</text>
<text x="217.1" y="36.1">IL74601CXXM0</text>
<text x="222.4" y="40.4">A3</text>
<text x="230.2" y="38.7">PG</text>
<text x="239.6" y="37.8">5</text>
<text x="79.9" y="42.9">3</text>
<text x="104.1" y="48">1</text>
<text x="107.9" y="44.5">5</text>
<text x="111.7" y="45.5">A203</text>
<text x="206.3" y="48">3</text>
<text x="206.3" y="42.9">4</text>
<text x="214.6" y="43.7">EN</text>
<text x="229.2" y="43.7">OUT</text>
<text x="239.6" y="42.9">1</text>
<text x="239.6" y="48">2</text>
<text x="25.9" y="48.1" transform="rotate(-90 25.9 48.1)">V5P0_PG</text>
<text x="104.1" y="53.1">2</text>
<text x="107.6" y="48.9">VCC</text>
<text x="107.6" y="53.7">GND</text>
<text x="118.3" y="50.5">4</text>
<text x="214.6" y="48.8">GND</text>
<text x="224" y="52.1" transform="rotate(-90 224 52.1)">TH_PAD</text>
<text x="230.2" y="48.8">FB</text>
<text x="107.9" y="58.2">3</text>
<text x="111.7" y="57.2">IC01008VXXM0</text>
<text x="221.8" y="60.1">7</text>
<text x="76.2" y="70.9">1</text>
<text x="79.7" y="71.8">VCC</text>
<text x="79.9" y="67.3">5</text>
<text x="83.8" y="68.3">A4</text>
<text x="51.3" y="72.1">V2P5_PG</text>
<text x="52.2" y="75.9">V5P0_PG</text>
<text x="76.2" y="75.9">2</text>
<text x="79.7" y="76.6">GND</text>
<text x="90.4" y="73.4">4</text>
<text x="79.9" y="81">3</text>
<text x="83.8" y="80">IC01008VXXM0</text>
<text x="201.2" y="106.4">6</text>
<text x="209.5" y="107.2">IN</text>
<text x="212" y="104.7">IL74601CXXM0</text>
<text x="225.2" y="107.2">PG</text>
<text x="234.5" y="106.4">5</text>
<text x="285.2" y="103">VMGTAVTT</text>
<text x="201.2" y="111.5">4</text>
<text x="209.5" y="112.3">EN</text>
<text x="216.8" y="108.9">A10</text>
<text x="224.1" y="112.3">OUT</text>
<text x="234.5" y="111.5">1</text>
<text x="87.6" y="118.1">5</text>
<text x="91.4" y="119.1">A6</text>
<text x="201.2" y="116.6">3</text>
<text x="209.5" y="117.4">GND</text>
<text x="225.2" y="117.4">FB</text>
<text x="234.5" y="116.6">2</text>
<text x="83.8" y="121.6">1</text>
<text x="87.3" y="122.6">VCC</text>
<text x="98" y="124.2">4</text>
<text x="218.9" y="120.7" transform="rotate(-90 218.9 120.7)">TH_PAD</text>
<text x="69.9" y="126.7">V5P0_PG</text>
<text x="83.8" y="126.7">2</text>
<text x="87.3" y="127.4">GND</text>
<text x="87.6" y="131.8">3</text>
<text x="91.4" y="130.8">IC01008VXXM0</text>
<text x="216.7" y="128.6">7</text>
<text x="170.1" y="163.1">V3P3_LDO</text>
<text x="87.6" y="174">5</text>
<text x="203.8" y="172.4">6</text>
<text x="212" y="173.2">IN</text>
<text x="214.6" y="170.7">IL74601CXXM0</text>
<text x="227.7" y="173.2">PG</text>
<text x="237" y="172.4">5</text>
<text x="279.7" y="169">V2P8</text>
<text x="83.8" y="177.5">1</text>
<text x="87.3" y="178.4">VCC</text>
<text x="91.4" y="175">A13</text>
<text x="203.8" y="177.5">4</text>
<text x="212" y="178.3">EN</text>
<text x="219.3" y="175">A18</text>
<text x="226.6" y="178.3">OUT</text>
<text x="237" y="177.5">1</text>
<text x="69.9" y="182.6">V5P0_PG</text>
<text x="83.8" y="182.6">2</text>
<text x="87.3" y="183.2">GND</text>
<text x="98" y="180">4</text>
<text x="203.8" y="182.6">3</text>
<text x="212" y="183.4">GND</text>
<text x="227.7" y="183.4">FB</text>
<text x="237" y="182.6">2</text>
<text x="87.6" y="187.7">3</text>
<text x="91.4" y="186.7">IC01008VXXM0</text>
<text x="221.4" y="186.7" transform="rotate(-90 221.4 186.7)">TH_PAD</text>
<text x="219.2" y="194.7">7</text>
<text x="92" y="217.1">Possibillity of bypassing the load switch.</text>
<text x="94.2" y="218.1">Power sequence might not require delay</text>
<text x="256.3" y="220.1">V3P3</text>
<text x="211" y="222.3">VREF_V0P8</text>
<text x="231.5" y="231.6">V-</text>
<text x="231.5" y="229.1">V+</text>
<text x="240.2" y="230.8">4</text>
<text x="240.2" y="228.3">8</text>
<text x="109.2" y="235.9">A2</text>
<text x="115.3" y="236.7">VIN</text>
<text x="128.8" y="236.7">VOUT</text>
<text x="137.6" y="235.9">A1</text>
<text x="347.1" y="237.8">S. Ricard</text>
<text x="122.3" y="241">A208</text>
<text x="346" y="242.9">IRIS4</text>
<text x="109.2" y="246.1">B2</text>
<text x="115.3" y="246.9">ON</text>
<text x="118.1" y="251.2">IL22914CXXM0</text>
<text x="129.9" y="246.9">GND</text>
<text x="137.6" y="246.1">B1</text>
<text x="184.7" y="246.7">16.2K OHM</text>
<text x="346" y="248">Imaging</text>
<text x="346.9" y="253.2">Dimitri Golovanov</text>
<text x="350.4" y="255.5">TBD</text>
<text x="386.6" y="256.2">IRIS4 Sensor Board</text>
<text x="356.6" y="262.6">2020/03/18</text>
</g>
<g font-size="1.4">
<text x="77.2" y="16.7">V5P0_VIN</text>
<text x="241.2" y="15.7">V3P3</text>
<text x="412.2" y="17">DATE</text>
<text x="344.9" y="18.2">REV</text>
<text x="355.9" y="18.2">DESCRIPTION</text>
<text x="374.1" y="18.2">D.O.</text>
<text x="384.3" y="18.2">CHECKED</text>
<text x="396.6" y="18.2">APPROVED</text>
<text x="410.5" y="19.5">RELEASED</text>
<text x="175.2" y="29.7">V1P8</text>
<text x="245.5" y="29.4">R221</text>
<text x="105.4" y="34.5">V5P0_VIN</text>
<text x="246.3" y="31.5">10K OHM</text>
<text x="251.8" y="35.4">VMGTAVCC_PG</text>
<text x="297.1" y="37.9">(1.0V)</text>
<text x="297.5" y="40.4">250mA</text>
<text x="179" y="45.5">C3</text>
<text x="186.8" y="45.1">C10</text>
<text x="236.2" y="46.2">Vfb=0.55V</text>
<text x="180.3" y="48.1">10U</text>
<text x="186.2" y="49.3">4.7U</text>
<text x="253.6" y="52">330K OHM</text>
<text x="255.9" y="49.5">R8</text>
<text x="267.7" y="50.5">C11</text>
<text x="278.1" y="50.6">C4</text>
<text x="77.6" y="57.2">V5P0_VIN</text>
<text x="267.5" y="54.4">4.7U</text>
<text x="278.1" y="54.4">0.1U</text>
<text x="253.3" y="64.6">402K OHM</text>
<text x="255.6" y="62">R5</text>
<text x="239.6" y="82.3">V3P3</text>
<text x="175.2" y="95.7">V1P8</text>
<text x="243.3" y="95">R229</text>
<text x="244.3" y="97.5">10K OHM</text>
<text x="249.3" y="101.4">VMGTAVTT_PG</text>
<text x="85.1" y="108.5">V5P0_VIN</text>
<text x="292" y="109">(1.2V)</text>
<text x="292.5" y="111.5">250mA</text>
<text x="178.5" y="114.1">C13</text>
<text x="178.7" y="118">10U</text>
<text x="185.4" y="114.7">C25</text>
<text x="186.2" y="117.9">4.7U</text>
<text x="231.1" y="114.7">Vfb=0.55V</text>
<text x="248" y="116.6">R228</text>
<text x="248.2" y="119.7">124K OHM</text>
<text x="269.2" y="119.8">C27</text>
<text x="280.6" y="119.2">C14</text>
<text x="69" y="121.7">VMGTAVCC_PG</text>
<text x="270" y="123">4.7U</text>
<text x="280.6" y="123">0.1U</text>
<text x="248.5" y="130.4">R226</text>
<text x="248.2" y="132.7">105K OHM</text>
<text x="237.2" y="146.7">V3P3</text>
<text x="240" y="158.7">R262</text>
<text x="240.4" y="161">10K OHM</text>
<text x="85.1" y="164.4">V5P0_VIN</text>
<text x="284.8" y="172.5">100mA</text>
<text x="69" y="177.6">VMGTAVTT_PG</text>
<text x="175.9" y="180.2">C47</text>
<text x="176.3" y="183.9">22U</text>
<text x="183.5" y="180.2">C307</text>
<text x="183.7" y="183.9">4.7U</text>
<text x="191.1" y="180.2">C52</text>
<text x="191.3" y="183.9">4.7U</text>
<text x="233.6" y="180.8">Vfb=0.55V</text>
<text x="252.4" y="182.3">R30</text>
<text x="266.1" y="184.6">C48</text>
<text x="273" y="185.2">C49</text>
<text x="247" y="186">549K OHMS</text>
<text x="264.9" y="189">4.7U</text>
<text x="273" y="189">0.1U</text>
<text x="260" y="196">R22</text>
<text x="258.2" y="199.5">133K OHM</text>
<text x="74.9" y="227.7">V2P8</text>
<text x="121.4" y="224.9">R269</text>
<text x="126.1" y="225.8">NI</text>
<text x="148.9" y="227.8">VDD_PLL</text>
<text x="228.5" y="223.3">A16</text>
<text x="126.5" y="228.4">0 OHM</text>
<text x="185.4" y="233.4">0.8V @ 2.7V</text>
<text x="261" y="232.1">R255</text>
<text x="159.6" y="235.9">R264</text>
<text x="165.1" y="238.5">38.3K OHM</text>
<text x="218.4" y="236">3</text>
<text x="240.4" y="238.5">1</text>
<text x="248.4" y="237.6">R256</text>
<text x="259.6" y="236.1">4.75K OHM</text>
<text x="345.9" y="235.4">DRAWN</text>
<text x="76.4" y="241">C311</text>
<text x="76.7" y="245.2">10U</text>
<text x="82.1" y="244.9">4.7U</text>
<text x="82.3" y="241">C310</text>
<text x="153.5" y="243.4">C300</text>
<text x="176.1" y="243">C301</text>
<text x="184.5" y="243.9">R265</text>
<text x="218.4" y="241.1">2</text>
<text x="251.8" y="241.1">0 OHM</text>
<text x="345.9" y="240.5">PROJECT</text>
<text x="345.9" y="245.6">GROUP</text>
<text x="393" y="242.7">DORVAL, QUEBEC</text>
<text x="394.7" y="240.2">1055 BOUL. ST-REGIS</text>
<text x="406.6" y="242.7">H9P 2T4</text>
<text x="153.2" y="247.4">4.7U</text>
<text x="171.5" y="247.7">NI</text>
<text x="176.3" y="247.6">10P</text>
<text x="212.5" y="251.2">VDD_PLL_PG circuit Sensor</text>
<text x="224.7" y="246.1">IL02903CXXM0</text>
<text x="345.9" y="250.7">CHECKED BY</text>
<text x="373.3" y="246.4">THIS DRAWING IS THE PROPERTY OF MATROX</text>
<text x="373.3" y="248.4">ELECTRONICS SYSTEMS AND MAY NOT BE</text>
<text x="373.3" y="250.4">REPRODUCED OR USED FOR MANUFACTURING</text>
<text x="210.8" y="256.3">Vcmp = +VREF *R269/(R269+R270)</text>
<text x="213.7" y="253.8">Threshold = over 1.24 V</text>
<text x="345.9" y="255">ING#</text>
<text x="347.6" y="257.5">SIZE</text>
<text x="355.3" y="257.5">DATE</text>
<text x="371.3" y="255.8">TITLE</text>
<text x="373.3" y="252.5">WITHOUT WRITTEN PERMISSION FROM MATROX.</text>
<text x="371.3" y="265.9">DRAWING NO</text>
<text x="380.3" y="268.4">7572</text>
<text x="384.7" y="268.4">-04- 00</text>
<text x="396.7" y="265.9">REV</text>
<text x="399.3" y="268.4">A</text>
<text x="404.3" y="265.9">SHEET</text>
<text x="406.9" y="268.4">12</text>
<text x="411.9" y="268.2">OF</text>
<text x="415.2" y="268.4">15</text>
</g>
<g font-size="1.1">
<text x="228.2" y="226.4">OPAMP</text>
<text x="182.3" y="235.2">(Minimum value for VDD_PLL on the sensor)</text>
</g>
</svg>
